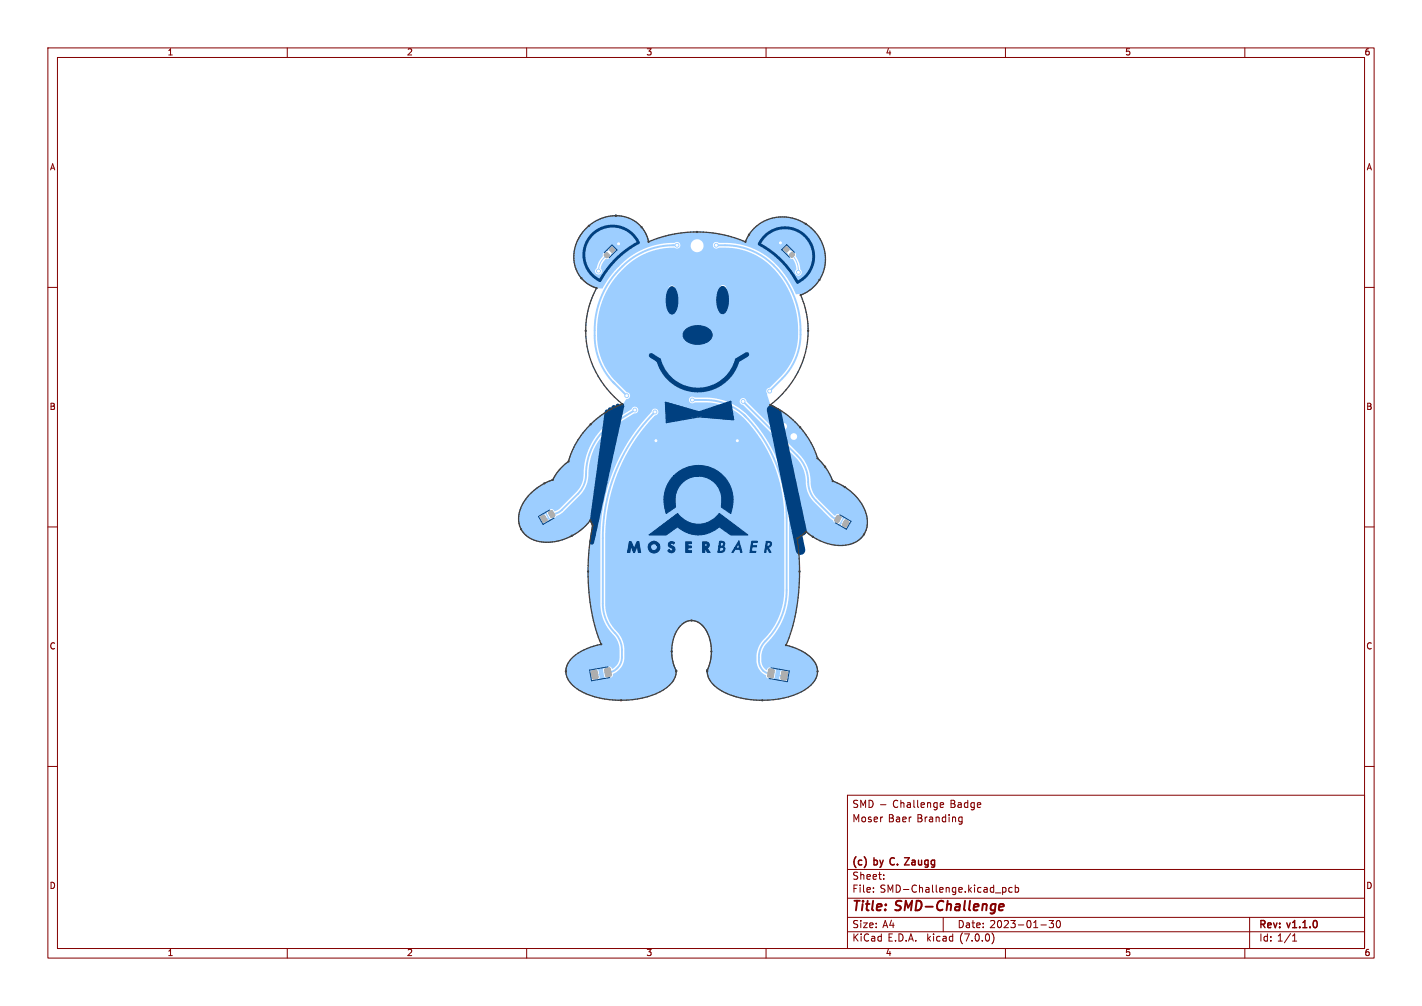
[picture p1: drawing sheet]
<svg xmlns="http://www.w3.org/2000/svg" width="297mm" height="210mm" viewBox="0 0 297 210" stroke-linecap="round" stroke-linejoin="round" font-family="sans-serif">
<g fill="none" stroke="#840000" stroke-width=".21">
<path d="M10 10h277v190h-277zM12 12h273v186h-273zM60 10v2M110 10v2M160 10v2M210 10v2M260 10v2M10 60h2M285 60h2M10 110h2M285 110h2M10 160h2"/>
<path d="M285 160h2M177 166h108v32h-108zM183.9 168h1.1M196.4 168.5h.6M196.4 167.6h.5l.2 .3-.7 .2M200.4 171.5h.5M200.4 170.6h.5M200.9 170.6v1.2l-.1 .2-.4 .1M60 198v2M110 198v2M160 198v2M177 194.5h108"/>
<path d="M177 191.5h108M177 187.5h108M177 181.5h108M182.4 186.1v.2M182.4 185.3v.2M184.6 183.4v.2M184.6 182.6v.2M197 191.5v3M207.2 194.7a1.72 1.72 0 0 1 0 2.3M209.4 185.3v1.5M209.4 185.3h.4l.3 .2-.1 .7h-.6M210 198v2"/>
<path d="M211.4 185.3h-.4l-.3 .2 .1 .7h.6M212 185.3h.5l.3 .2-.2 .7h-.6M212 184.8v1.5M217.4 193.1h1.1M219.1 192.2h.9l-.5 .5 .5 .2v.6l-.2 .2-.7-.2M220.8 192.2h.2a.8 .8 0 0 1 .5 .7 .8 .8 0 0 1-.5 .8 1 1 0 0 1-.2-1.5zM260 198v2M261 191.5v6.5M270 196.5h.8M270 195.4l.4-.4v1.5"/>
</g>
<path d="M208.7 189.4l.9-.2v-.4l-.6-.1-.3 .3v.9h.7" fill="none" stroke="#840000" stroke-width=".4"/>
<path d="M178.8 178.8l-.1 .1M180.5 178.8l.1 .1M188.9 179.1h1l-1 1.5h1" fill="none" stroke="#840000" stroke-width=".3"/>
<g fill="#9dceff" stroke="#9dceff" stroke-width=".21">
<path d="M150.8 85.6l.4-.1 .2 .6-.5 .1z"/>
<path d="M149.9 85.9l.4-.1 .1 .5-.4 .2z"/>
<path d="M140.1 62.3h.4v.4h-.4z"/>
<path d="M140.1 61.7h.4v.4h-.4z"/>
<path d="M127.4 52l.5-.4 .5 .7-.6 .4-.5-.5z"/>
<path d="M126.3 53.1l.5-.4 .5 .7-.6 .4-.5-.5z"/>
<path d="M113 107.8l.4-.3 .3 .1 .5 .8v.3l-.5 .3h-.2l-.6-.9z"/>
<path d="M114.6 106.9l.5-.3h.2l.6 .9-.1 .3-.4 .3-.3-.1-.5-.8z"/>
<path d="M150.8 62.3h.4v.4h-.4z"/>
<path d="M150.8 61.7h.4v.4h-.4z"/>
<path d="M123.5 140.1l.9-.2 .3 .1 .2 1.3-.1 .3-.8 .2-.3-.1z"/>
<path d="M126.3 139.7l.9-.3 .3 .1 .2 1.4-.1 .2-.8 .2-.3-.1z"/>
<path d="M176.5 108.6l.3-.1 .5 .4-.6 1.1-.8-.4z"/>
<path d="M174.9 107.6h.2l.6 .4-.7 1.1-.7-.4z"/>
<path d="M163.8 52l.5-.5 .5 .6-.5 .5-.5-.3z"/>
<path d="M164.9 53.1l.5-.5 .6 .6-.6 .6-.5-.4z"/>
<path d="M163.4 140.2h.9l.2 .2-.2 1.4-.2 .2-.8-.2-.2-.2z"/>
<path d="M160.6 139.7l.9 .1 .2 .2-.2 1.3-.2 .2-.8-.1-.2-.2z"/>
<path d="M140.5 85.7l.5 .1-.1 .5-.5-.1z"/>
<path d="M141.5 85.9l.5 .1-.2 .6-.4-.2z"/>
<circle cx="163" cy="50.7" r=".4"/>
<circle cx="129.2" cy="50.9" r=".4"/>
<circle cx="154" cy="92" r=".4"/>
<circle cx="137" cy="92" r=".4"/>
<circle cx="160.7" cy="81.6" r=".4"/>
<circle cx="149.6" cy="51.2" r=".4"/>
<circle cx="130.9" cy="82.6" r=".4"/>
<circle cx="141.4" cy="51.2" r=".4"/>
<circle cx="144.6" cy="83.5" r=".4"/>
<circle cx="136.8" cy="86" r=".4"/>
<circle cx="132.6" cy="85.6" r=".4"/>
<circle cx="155.2" cy="83.8" r=".4"/>
<circle cx="166.7" cy="56.9" r=".4"/>
<circle cx="125" cy="56.6" r=".4"/>
<circle cx="147.7" cy="86.6" r=".4"/>
<circle cx="144.5" cy="86.5" r=".4"/>
<circle cx="151" cy="60.2" r=".4"/>
<circle cx="140.3" cy="60.3" r=".4"/>
</g>
<path d="M141.4 51.2a15.8 15.8 0 0 0-13.9 7.3 18.6 18.6 0 0 0-1.8 17.9l1.2 1.9 1.4 1.8M149.6 51.2a15.4 15.4 0 0 1 15.6 9.2 18.7 18.7 0 0 1 1 14.3 13 13 0 0 1-2.8 4.3l-2.7 2.7M128 79.7l2.9 2.9M132.6 85.6l-5.8 3.6a13.8 13.8 0 0 0-4.5 10.8 5.8 5.8 0 0 1-1.6 3.1l-3.6 3.6-.9 .5-1 .1M136.8 86a37.2 37.2 0 0 0-10.9 26.3v13.8a9.2 9.2 0 0 0 3.1 6.7l.4 .8 .4 1.3 .1 2.3a3.2 3.2 0 0 1-2.9 3.2M144.6 83.5h2.7a12 12 0 0 1 8.5 3.5M155.2 83.8l11.3 11.3a8.7 8.7 0 0 1 2.4 6.5l.4 1.4 .8 1.2 3.7 3.7 .7 .4h.5M155.3 86.6a30.6 30.6 0 0 1 9 21.6v15a15.4 15.4 0 0 1-4.8 11.1 5 5 0 0 0-.3 5.4 2.01 2.01 0 0 0 1.8 .9" fill="none" stroke="#9dceff" stroke-width=".4"/>
<path d="M126.7 53.3a4.3 4.3 0 0 0-1.7 3.3M165.4 53.2a4.6 4.6 0 0 1 1.3 3.3M140.3 60.3v1.6M151 60.2v1.7M141.7 86.2l2.8 .3M150.1 86.1l-2.4 .5" fill="none" stroke="#9dceff" stroke-width=".21"/>
<path d="M122.4 47.7l1.2-1.1 1.8-.9 1.8-.5 1.8-.2a6.8 6.8 0 0 1 5.6 3.3l.9 2.2 2.3-.9 2.5-.6 2.6-.4 2.7-.2 2.6 .2 2.6 .4 2.5 .6 2.4 .9 .7-1.5a8.8 8.8 0 0 1 8.7-3.6 8.8 8.8 0 0 1 7 6.3 7.9 7.9 0 0 1-4.8 9.8l-.1-.2-1 .1a19.6 19.6 0 0 0-4.2-6.4l-2-1.6-2-1.2h5.4l.6 .7h.6v.6l.4 .4 .6 .2a3.9 3.9 0 0 1 .7 2.2l-.2 .2a.72 .72 0 0 0 .3 1 .72 .72 0 0 0 1-.3 .72 .72 0 0 0-.3-1l-.3-1.5-.6-1.2v-.5l-.5-.6h-.5l-.1-.2h-.7v.7h-.2v-.7h-6.2l-.5-.2h7.6l-.6-.8-.1 .8h-.2v-.8l-.8 .8h-5.9l-2.1-.8-2.8-.5h-2.5l-.6-.2-.4 .2-.2 .5a.72 .72 0 0 0 .4 .7 .72 .72 0 0 0 .8-.2h1.4a14 14 0 0 1 10.8 5.3 18.4 18.4 0 0 1 3.6 17.3 12.5 12.5 0 0 1-2.9 4.4l-2.2 2.2-.6 .3-.1 .3 .8 3 1.6 .9 1.6 1 1.6 1.3 1.4 1.5 2 2.8 .9 1.6 .8 2.1 1.8 2.1 1.3 2.6 2.5 1.3 2.4 1.9 1.5 2.3 .8 2.3a4.7 4.7 0 0 1-3.8 5.5 10.1 10.1 0 0 1-7.5-1.6l-1.4-1.1-1.9 1.4 .4 3.4 .1 3.5a38.3 38.3 0 0 1-2.8 15.4l2 .6 2.3 1.2 1.4 1.3 .7 1.2a3.5 3.5 0 0 1-.8 3.5 12.6 12.6 0 0 1-8.3 3.6l-3.5 .1-3.8-.6-2.7-1-1.5-.8-.9-.8-.7-.8 15.7 .1 .4-.3 .2-.9h-.8v1.1h-15.5l-.5-.9-.2-1.2 .8-3 .1-1.8-.3-1.5-.5-1.7-.7-1.1-.9-.8-.9-.5-1.3-.1-1.4 .6-1.1 1.2-.7 1.5-.4 1.8-.1 1.9 .3 1.8 .6 1.7a3.7 3.7 0 0 1-.9 2.4 12.6 12.6 0 0 1-8.3 3.6l-2.9 .1-3.4-.4-2.4-.6-2.5-1.2-1.7-1.5-.8-1.5h5l.2 .8 .4 .3 1.2-.3 .2-.4-.1-.5h-.9v1.1h-.2v-1.1l-5.8 .1-.1-.7h5l.1 .4h1.8l-.1-.7-.2-.3-.5-.1v1.1h-.2v-1l-.7 .2-.2 .4h-5l.2-1.3 .7-1.2a10.9 10.9 0 0 1 6.5-3.3 33.1 33.1 0 0 1-2.3-8.4h2.1l.2 1.9 .5 1.5 .7 1.5 1.1 1.3a4.7 4.7 0 0 1 1.5 3.4v1.5a2.54 2.54 0 0 1-1.6 2.4l-.2-.4-.4-.1-.9 .2-.4 .5 .4 1.6 .4 .2 .9-.2a.63 .63 0 0 0 .4-.7 3.9 3.9 0 0 0 2.4-3.5v-1.5a6.4 6.4 0 0 0-2.3-4.7 8 8 0 0 1-1.7-4.9v-13.8a36.3 36.3 0 0 1 10.5-25.6l4.1-.1 .7 .3 .5-.2 1.7 .2a.7 .7 0 0 0 .8 .3 .7 .7 0 0 0 .5-.6h1.8a.73 .73 0 0 0 .6 .7 .73 .73 0 0 0 .8-.4l1.2-.3 .5 .2 .6-.3 .7-.1 .3-.4h-.5v.5h-.2v-.7h.7l-.1-.3-.4-.3v.6h-.2v-.5l-.6 .2-.7 .1-.2 .2-1.3 .3-.6-.2-.4 .2-.2 .5-1.8-.1a.74 .74 0 0 0-.5-.7 .74 .74 0 0 0-.8 .2l-1.6-.1-1.5-.5v1.2h-3.7l.4-.5h2.6l.1 .3 .4 .2v-.5h-3.1v-.2h3.1v-.6l-.3 .2-.2 .4-2.6-.1a.71 .71 0 0 0-1-.5l-3.5 4.4-2.7 3.9-2 4.3-1.6 4.5-.7 3.4-.6 4.7v15.6h-2.1l-.3-2.9a47.2 47.2 0 0 1 .8-13.5l-.5-1.1-1.7 1.8-2.2 1.5-2.4 .9-2.4 .4-2.2-.2-1.6-.6-1.2-.9-.9-1.3-.4-1.8h4.4l.5 .8 .3 .1 .8-.3 .3-.5-.1-.1h-.8v.9h-.2v-.9h-5.2v-.4h4.3v.2h1.8l-.4-.8-.3-.2v1h-.2v-1l-.7 .4-.2 .4h-4.3l.2-.9h5.7l.6 1.1 .6 .2 .6-.4 .2-.3 1.4-.8 3.5-3.5a7.6 7.6 0 0 0 1.9-5.8 12.5 12.5 0 0 1 3.6-7.5l.5-.5 5.3-3.3a.71 .71 0 0 0 .9-.6 .71 .71 0 0 0-.6-.8 .71 .71 0 0 0-.8 .6l-5.4 3.3-1.8 2-1.2 1.7-.8 2-.6 2-.2 2.1a5.4 5.4 0 0 1-1.6 4.1l-3.3 3.4-1 .6a.41 .41 0 0 1-.5-.4h-.5l-.6 .4-.2 .4h-5.7l.7-2 1.4-1.9 2.3-1.8 2.6-1.2 1.3-2.1 1.9-1.8 .9-2.5 1.4-2.4 1.9-2.4 2-1.8 2.5-1.7 2.8-1.2 .5-.8h13.2a.72 .72 0 0 0 .4 .7 .72 .72 0 0 0 .8-.2h2.2a11.4 11.4 0 0 1 8.4 3.6 30.1 30.1 0 0 1 8.1 20.6v15a14.9 14.9 0 0 1-4.7 10.7l-.8 1.5-.3 1.6 .1 1.7 .6 1.3 .7 .6 .6 .3 .1 .5 .2 .2 1 .2 .4-.2h1l.3 .4 .7 .2v-1.1h-.9l-.1 .5h-1l.2-.7h2.8v-.7l-.8-.3v1h-.2v-1.1a.53 .53 0 0 0-.7 .4l-.1 .7h-1l.2-.9-.4-.5-1.1-.1-.6 .5a2.44 2.44 0 0 1-1-1.8l.1-1.7a4.4 4.4 0 0 1 1.4-2.5 15.5 15.5 0 0 0 4.3-10.8v-13.6h10.8l.2 .4 .7 .4 .5-.1 .5-.8h-.8v.9h-.2v-.9h-.8l-.1 .1h-10.8v-1.4a30.2 30.2 0 0 0-9.9-22.5l-1.6-1.1-1.6-.7h2.8a.74 .74 0 0 0 .7 .7l11 11a8.5 8.5 0 0 1 2.2 6.2l.4 1.2 .8 1.5 3.9 3.8 .5 .4 .2 .4 .8 .4 .4-.2h2.2l-.2-.6-.7-.4v1h-.2v-1l-.3 .2-.4 .8h-.4l.6-1-.2-.5-.8-.4-.6 .4-.2-.1-3.4-3.5a5.1 5.1 0 0 1-1.5-3.8 8.2 8.2 0 0 0-2.5-5.6l-3.5-3.5h1.8a.71 .71 0 0 0 1.1 .5 .71 .71 0 0 0 0-1.2 .71 .71 0 0 0-1.1 .5v.2h-1.8l-2.1-2.1h1.8a.71 .71 0 0 0 1 .5 .71 .71 0 0 0 0-1.2 .71 .71 0 0 0-1 .5v.2h-1.8l-5.3-5.3a.71 .71 0 0 0-.7-.7 .71 .71 0 0 0-.7 .7h-2.8l-2.7-.7-3.9-.1a.71 .71 0 0 0-1 0l-.2 .5h-13.2l.1-.2a.72 .72 0 0 0 .8-.7 .72 .72 0 0 0-.7-.7l-2.7-2.7-.9-1.1-1.4-2.4-.7-2.1-.4-2.1-.1-3.3 .4-3.1 .7-2.4h14l.4 .3h.4l.2-.3h9.7l.2 .3h.4l.3-.1 .1-.3h-.4v.4h-.2v-.4h-10.5v.4h-.2v-.4l-14.4 .1 1.2-2.4h12.6l.3 .6-.1 1.5h1l-.1-1.5 .3-.7h9.3l.3 .6-.1 1.6h1l-.1-1.6a.71 .71 0 0 0-.1-1.2 .71 .71 0 0 0-1 .6l-9.3-.1a.71 .71 0 0 0-1-.5l-.2 .2-.2 .5h-12.6l1.9-2.7a14.9 14.9 0 0 1 12-5.9 .7 .7 0 0 0 1.2-.4h2.1l.1 .5a1.35 1.35 0 0 0 2.2 .5 1.35 1.35 0 0 0-.4-2.2 1.35 1.35 0 0 0-1.9 1.2l-2.1-.1a.73 .73 0 0 0-.4-.7 .73 .73 0 0 0-.8 .2l-2.2 .1-2.2 .5-2.2 .7-2 1.1-1.8 1.4-2.2 2.1-1.5 2-1 1.6h-1.1l-2-1-1.3-1.1-.9-1.5h3.8a.73 .73 0 0 0 1.1 .6 .73 .73 0 0 0 .1-1.2 2.99 2.99 0 0 1 1.1-1.9l.5-.1 .4-.4 .1-.6 .6-.1 .5-.7h-.7v.8h-.2v-.8h-.8v.2l-.6 .1-.4 .5-.1 .5-.8 1.1-.8 2h-3.8l-.6-2.2 .1-2.4h8.7l-.7-.7v.7h-.2l-.1-.7-.7 .7h-7l.9-2.3z" fill="#9dceff"/>
<g fill="#fff" stroke="#fff" stroke-width=".21">
<circle cx="163" cy="50.7" r=".2"/>
<circle cx="129.2" cy="50.9" r=".2"/>
<circle cx="154" cy="92" r=".2"/>
<circle cx="137" cy="92" r=".2"/>
<circle cx="160.8" cy="81.6" r=".2"/>
<circle cx="149.6" cy="51.2" r=".2"/>
<circle cx="130.9" cy="82.6" r=".2"/>
<circle cx="141.4" cy="51.2" r=".2"/>
<circle cx="144.6" cy="83.5" r=".2"/>
<circle cx="136.8" cy="86" r=".2"/>
<circle cx="132.6" cy="85.6" r=".2"/>
<circle cx="155.2" cy="83.8" r=".2"/>
<circle cx="166.8" cy="56.8" r=".2"/>
<circle cx="125" cy="56.6" r=".2"/>
<circle cx="147.7" cy="86.6" r=".2"/>
<circle cx="144.5" cy="86.5" r=".2"/>
<circle cx="151" cy="60.2" r=".2"/>
<circle cx="140.3" cy="60.3" r=".2"/>
<circle cx="145.6" cy="51.3" r="1.1"/>
<circle cx="163.7" cy="89" r=".45"/>
<circle cx="165.8" cy="91.1" r=".45"/>
</g>
<g fill="#b0b0b0" stroke="#b0b0b0" stroke-width=".21">
<path d="M150.8 85.6l.4-.1 .2 .6-.5 .1z"/>
<path d="M149.9 85.9l.4-.1 .1 .5-.4 .2z"/>
<path d="M140.1 62.4h.4v.3h-.4z"/>
<path d="M140.1 61.7h.4v.3h-.4z"/>
<path d="M127.4 52l.5-.4 .5 .7-.6 .4-.5-.5z"/>
<path d="M126.3 53.1l.5-.4 .5 .7-.6 .4-.5-.5z"/>
<path d="M113 107.8l.4-.3 .3 .1 .5 .8v.3l-.5 .3h-.2l-.6-.9z"/>
<path d="M114.6 106.9l.5-.3h.2l.6 .9-.1 .3-.4 .3-.3-.1-.5-.8z"/>
<path d="M150.8 62.4h.4v.3h-.4z"/>
<path d="M150.8 61.7h.4v.3h-.4z"/>
<path d="M123.5 140.1l.9-.2 .3 .1 .2 1.3-.1 .3-.8 .2-.3-.1z"/>
<path d="M126.3 139.7l.9-.3 .3 .1 .2 1.4-.1 .2-.8 .2-.3-.1z"/>
<path d="M176.5 108.6l.3-.1 .5 .4-.6 1.1-.8-.4z"/>
<path d="M174.9 107.6h.2l.6 .4-.7 1.1-.7-.4z"/>
<path d="M163.8 52l.5-.5 .5 .6-.5 .5-.5-.3z"/>
<path d="M164.9 53.1l.5-.5 .6 .6-.6 .6-.5-.4z"/>
<path d="M163.4 140.2h.9l.2 .2-.2 1.4-.2 .2-.8-.2-.2-.2z"/>
<path d="M160.6 139.7l.9 .1 .2 .2-.2 1.3-.2 .2-.8-.1-.2-.2z"/>
<path d="M140.5 85.7l.5 .1-.1 .5-.5-.1z"/>
<path d="M141.5 85.9l.5 .1-.2 .6-.4-.2z"/>
</g>
<g fill="#004080" stroke="#004080" stroke-width=".21">
<path d="M135.5 111.7l6-4.5a5.3 5.3 0 0 0 8.7 0l6 4.5h-3.6l-2.4-1.7a6.4 6.4 0 0 1-8.7 0l-2.4 1.7z"/>
<path d="M135.7 113.4l.9-.4 .9 .3 .2 .4 .1 .5-.3 .9-.9 .3-.9-.3-.3-.9h.5l.2 .5 .6 .2 .5-.4 .1-.4-.2-.4 .6 .1-1.3-.3-.4 .3-.1 .4h-.5z"/>
<path d="M131.5 113.1h.3l.7 1.4 .6-1.4h.3l.4 2.2h-.5l-.2-1.3-.6 1.4h-.2l-.5-1.4-.3 1.3h-.5z"/>
<path d="M150.4 60a.74 .74 0 0 1 .8-.2 .74 .74 0 0 1 .5 .7 4.4 4.4 0 0 1-.5 4.9l-.4 .1a3.6 3.6 0 0 1-1.1-3.6l.3-1.1z"/>
<path d="M143.2 113.1h1.2v.4h-.7v.5h.7v.4h-.7v.6h.7v.3h-1.2z"/>
<path d="M154.3 112.9l.7 2.4h-.3l-.2-.6h-1l-.3 .6h-.3l.5-.9h1.1l-.3-.9-.5 .9h-.3z"/>
<path d="M139.8 113.2l.5-.2 .6 .3-.2 .3-.4-.2-.2 .2 .9 .8-.1 .6-.4 .4-.6-.1-.4-.3 .3-.3 .4 .3 .3-.2-.1-.3-.8-.5v-.4z"/>
<path d="M150.3 113h.7l.3 .2v.5l-.2 .4 .2 .2 .1 .3-.4 .6-1.1 .1 .1-.2 .9-.1 .3-.3-.2-.4-.6-.1-.2 .9h-.2l.1-1.1h.8l.2-.4-.1-.3-.5-.1-.1 .8h-.3z"/>
<path d="M146.7 113.1h.9l.4 .3 .1 .6-.4 .4 .6 .9h-.5l-.6-.9v.9h-.5v-1.8h.5v.6h.4l.1-.3-.2-.3h-.8z"/>
<path d="M140.8 99.2a7.3 7.3 0 0 1 9.2-.8 7.3 7.3 0 0 1 2.6 8.8l-2-1.4a5 5 0 0 0-6.1-6.2 5.1 5.1 0 0 0-3.4 6.2l-2 1.4a7.4 7.4 0 0 1 1.6-7.8h5.2h-5.2z"/>
<path d="M139.9 60.1a.74 .74 0 0 1 .7-.2 .74 .74 0 0 1 .5 .6 4.5 4.5 0 0 1-.5 5h-.4a3.6 3.6 0 0 1-1-3.5l.3-1.2z"/>
<path d="M160.1 113h.7l.3 .3-.1 .7-.5 .3 .5 1h-.3l-.6-1-.2 1h-.2l.2-1.2 .7-.1 .3-.3-.1-.4-.5-.1-.2 .9h-.2z"/>
<path d="M143.2 68.8a3.6 3.6 0 0 1 5.5 .7 1.77 1.77 0 0 1-1.5 2.2 3.5 3.5 0 0 1-4.5-1.4v-.8z"/>
<path d="M157 113h1.2v.2h-1l-.1 .7h.9v.3h-.9l-.2 .9h1l-.1 .2h-1.2z"/>
</g>
<path d="M139 84l7 2 6.6-2.2 .6 3.8-7.2-.6-6.8 1.2z" fill="none" stroke="#004080" stroke-width=".3"/>
<path d="M156 74l-2 1.2a8.5 8.5 0 0 1-8.2 6.2 8.5 8.5 0 0 1-8.2-6.2l-1.6-1M126.8 86l-3.1 22.7M127.5 85.5l-3.7 26.6M128.2 85.1l-4.2 23.3M129.1 84.7l-5.2 24.4M129.9 84.7l-6.3 28.5M139.4 84.5l5.8 1.7M145.6 86.5l-6 1.1M146.8 86.6l6 .6M149.4 86.2l3.2 .2M152.2 84.4l-6.2 2.1M152.4 85l-3.8 1.2 3.8-.5" fill="none" stroke="#004080" stroke-width="1"/>
<path d="M139.9 85.2l.3 1.8M141 86.2l2.4 .2M161.2 85.6l6 29.2M162.2 86.1l5.3 24.7" fill="none" stroke="#004080" stroke-width="2"/>
<path d="M133.3 50.6a6 6 0 0 0-9.6-1.7 6 6 0 0 0 1.6 9.7 19.8 19.8 0 0 1 8-8M158.6 50.9a19.4 19.4 0 0 1 8 8M158.6 50.9a6 6 0 0 1 9.6-1.6 6 6 0 0 1-1.6 9.6" fill="none" stroke="#004080" stroke-width=".6"/>
<g fill="none" stroke="#004080" stroke-width=".21">
<path d="M126.2 52.7l1.6-1.6 1.1 1.1-1.6 1.6M165.9 52.7l-1.6-1.6-1 1 1.6 1.6M114.8 106.5l-2.3 1.3 .9 1.7 2.3-1.4M175.4 107.5l2.3 1.3-.9 1.7-2.3-1.4M127 139.2l-3.8 .7 .3 2.2 3.9-.7M161 139.4l3.8 .7-.3 2.2-3.9-.7"/>
<circle cx="140.3" cy="63.1" r=".05"/>
<circle cx="151" cy="63.1" r=".05"/>
<circle cx="140.1" cy="85.8" r=".05"/>
<circle cx="151.7" cy="85.7" r=".05"/>
</g>
<path d="M122.4 47.7a7.9 7.9 0 0 1 11.9 .1l.7 1.3 .5 1.4a25.9 25.9 0 0 1 20.2 0 8.6 8.6 0 0 1 15.1-1.4 8.1 8.1 0 0 1-3.6 12.5 19 19 0 0 1-6.3 22.9 18.4 18.4 0 0 1 9.9 11.2 12.1 12.1 0 0 1 3.1 4.7 10.6 10.6 0 0 1 7.2 8.1 4.9 4.9 0 0 1-5.2 5.4 11.6 11.6 0 0 1-7.5-2.9l-1.9 1.4a43.4 43.4 0 0 1-2.3 22.3 9.2 9.2 0 0 1 6.1 3.7 3.6 3.6 0 0 1-.9 4.6 15.9 15.9 0 0 1-11.4 3.2 13.4 13.4 0 0 1-9.4-3.7 2.94 2.94 0 0 1-.4-3.7 8.4 8.4 0 0 0-2-8.6 3.1 3.1 0 0 0-4.7 1.2 9.4 9.4 0 0 0-.3 8.7 4.6 4.6 0 0 1-2.6 3.9 18.6 18.6 0 0 1-18.1-.2 4 4 0 0 1-2-5.1 8.3 8.3 0 0 1 5.5-3.8l1.6-.4a44.9 44.9 0 0 1-1.9-24.9l-.4-1-.2 .3a11.3 11.3 0 0 1-11.3 3.9 4.9 4.9 0 0 1-2.7-7.4 11.4 11.4 0 0 1 6.4-5.2 10.1 10.1 0 0 1 3.2-3.9 18.2 18.2 0 0 1 11.3-11.9 18.9 18.9 0 0 1-5.4-24.3 7 7 0 0 1-3.7-10.4zM141.2 140.1h.1" fill="none" stroke="#404040" stroke-width=".26"/>
<g fill="#404040" stroke="#404040" stroke-width=".21">
<circle cx="128.6" cy="45" r=".13"/>
<circle cx="130" cy="84.4" r=".13"/>
<circle cx="176.4" cy="101.7" r=".13"/>
<circle cx="156.4" cy="49" r=".13"/>
<circle cx="108.8" cy="110.5" r=".13"/>
<circle cx="160.9" cy="84.5" r=".13"/>
<circle cx="129.7" cy="146.2" r=".13"/>
<circle cx="164.2" cy="134.7" r=".13"/>
<circle cx="123.3" cy="108.6" r=".13"/>
<circle cx="145.6" cy="48.4" r=".13"/>
<circle cx="118.2" cy="140.1" r=".13"/>
<circle cx="166.5" cy="112.4" r=".13"/>
<circle cx="140.3" cy="136" r=".13"/>
<circle cx="172.3" cy="97.4" r=".13"/>
<circle cx="119.4" cy="111.9" r=".13"/>
<circle cx="113.7" cy="100.9" r=".13"/>
<circle cx="125.6" cy="134.5" r=".13"/>
<circle cx="173.9" cy="100.4" r=".13"/>
<circle cx="123.4" cy="88.6" r=".13"/>
<circle cx="135.5" cy="50.5" r=".13"/>
<circle cx="148.6" cy="136" r=".13"/>
<circle cx="147.7" cy="140.1" r=".13"/>
<circle cx="167.2" cy="61.6" r=".13"/>
<circle cx="168.3" cy="46.7" r=".13"/>
<circle cx="167" cy="119.3" r=".13"/>
<circle cx="141.2" cy="140" r=".13"/>
<circle cx="170.8" cy="140.1" r=".13"/>
<circle cx="123" cy="47.1" r=".13"/>
<circle cx="122.8" cy="119.3" r=".13"/>
<circle cx="118.7" cy="96.3" r=".13"/>
<circle cx="168.4" cy="111" r=".13"/>
<circle cx="169.8" cy="112.1" r=".13"/>
<circle cx="170.8" cy="95.7" r=".13"/>
<circle cx="167.1" cy="89.2" r=".13"/>
<circle cx="171.1" cy="58.4" r=".13"/>
<circle cx="121.4" cy="58.1" r=".13"/>
<circle cx="124.6" cy="60.1" r=".13"/>
<circle cx="155.7" cy="50.5" r=".13"/>
<circle cx="115.5" cy="100.2" r=".13"/>
<circle cx="123.8" cy="109.7" r=".13"/>
<circle cx="147.7" cy="139.9" r=".13"/>
<circle cx="122.3" cy="69" r=".13"/>
<circle cx="141.2" cy="140.1" r=".13"/>
<circle cx="180.4" cy="111.6" r=".13"/>
<circle cx="168.8" cy="69" r=".13"/>
<circle cx="159.2" cy="146.2" r=".13"/>
<circle cx="144.4" cy="129.5" r=".13"/>
<circle cx="134" cy="47.4" r=".13"/>
</g>
<g font-size="2.8" fill="#840000">
<text x="178" y="190.8">Title:</text>
<text x="187.1" y="190.8">SMD-Challenge</text>
</g>
<g font-size="2.1" fill="#840000">
<text x="178" y="171.9">Moser</text>
<text x="178" y="168.9">SMD -</text>
<text x="185.5" y="171.9">Baer</text>
<text x="186.5" y="168.9">Challenge</text>
<text x="191.5" y="171.9">Branding</text>
<text x="198.5" y="168.9">Badge</text>
<text x="178" y="183.9">Sheet:</text>
<text x="178" y="181.1">(c)</text>
<text x="182.6" y="181.1">by C.</text>
<text x="190.1" y="181.1">Zaugg</text>
<text x="178" y="186.6">File:</text>
<text x="183.8" y="186.6">SMD-Challenge.kicad_pcb</text>
<text x="178" y="196.8">KiCad</text>
<text x="178" y="194">Size:</text>
<text x="184.3" y="194">A4</text>
<text x="185.4" y="196.8">E.D.A.</text>
<text x="193.6" y="196.8">kicad</text>
<text x="200" y="194">Date:</text>
<text x="200.5" y="196.8">(7.0.0)</text>
<text x="206.7" y="194">2023-01-30</text>
<text x="263" y="194.2">Rev:</text>
<text x="263" y="196.8">Id: 1/1</text>
<text x="269" y="194.2">v1.1.0</text>
</g>
<g font-size="1.8" fill="#840000">
<text x="35" y="11.8">1</text>
<text x="85" y="11.8">2</text>
<text x="135" y="11.8">3</text>
<text x="185" y="11.8">4</text>
<text x="235" y="11.8">5</text>
<text x="285" y="11.8">6</text>
<text x="10.4" y="35.8">A</text>
<text x="285.4" y="35.8">A</text>
<text x="10.3" y="85.8">B</text>
<text x="285.3" y="85.8">B</text>
<text x="10.3" y="135.8">C</text>
<text x="285.3" y="135.8">C</text>
<text x="10.3" y="185.8">D</text>
<text x="285.3" y="185.8">D</text>
<text x="35" y="199.8">1</text>
<text x="85" y="199.8">2</text>
<text x="135" y="199.8">3</text>
<text x="185" y="199.8">4</text>
<text x="235" y="199.8">5</text>
<text x="285" y="199.8">6</text>
</g>
</svg>
